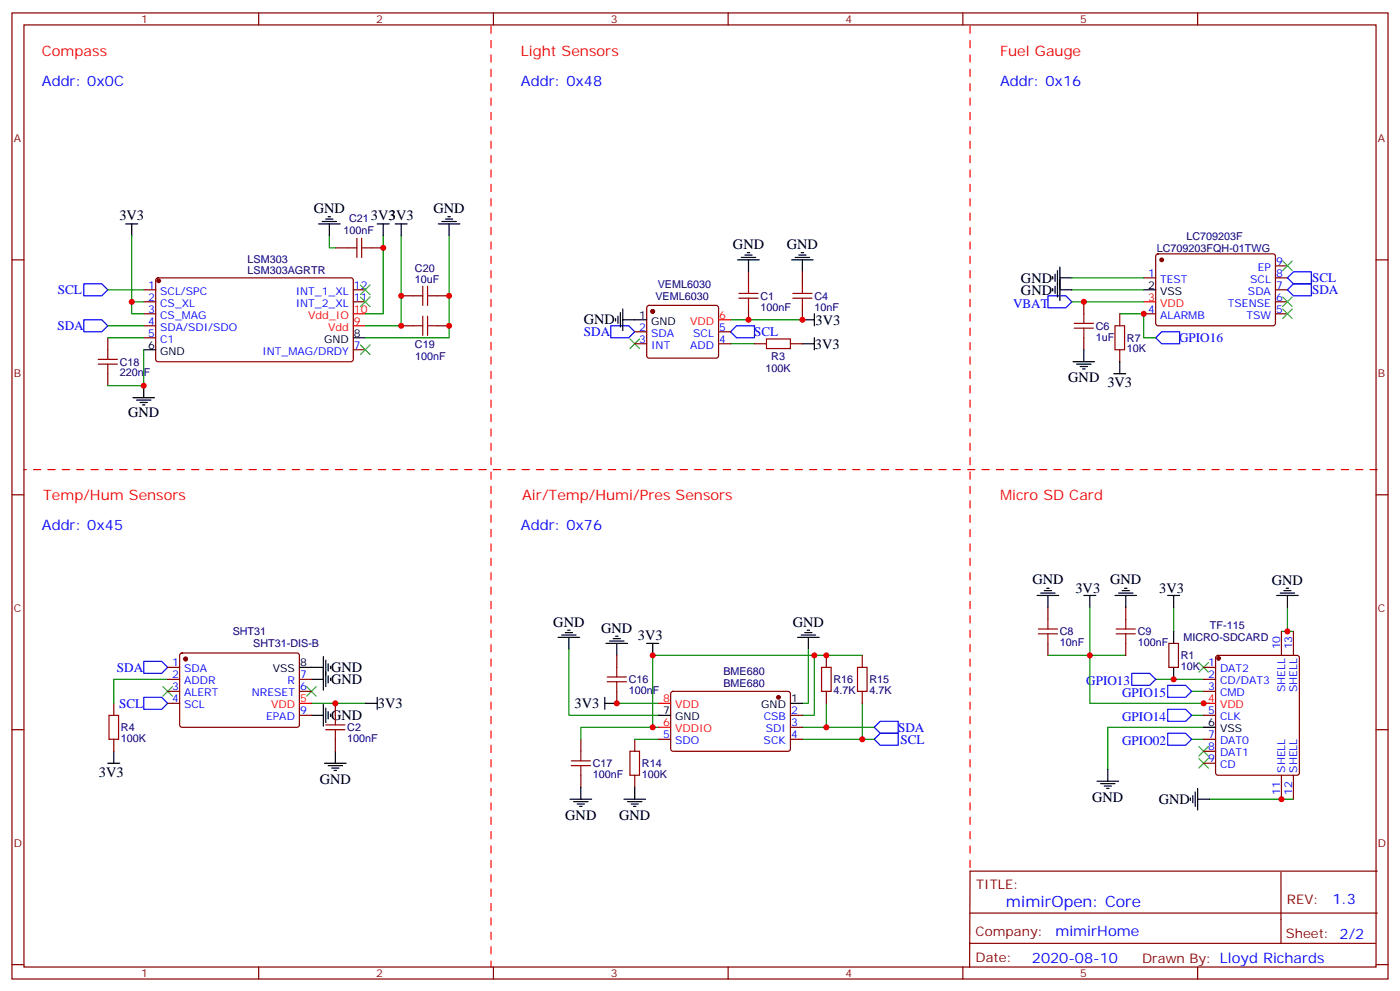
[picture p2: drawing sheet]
<svg xmlns="http://www.w3.org/2000/svg" width="412mm" height="292mm" viewBox="0 0 412 292" stroke-linecap="round" stroke-linejoin="round" font-family="sans-serif">
<g fill="none" stroke="#870000" stroke-width=".35">
<path d="M3.5 3.8h405.4v284.3h-405.4zM7.1 7.3h398.2v277.3h-398.2zM76.2 3.8v3.5M145.3 3.8v3.5M214.5 3.8v3.5M283.6 3.8v3.5M352.8 3.8v3.5M3.5 76.5h3.6M98.8 73h3.5M109.4 73h3.5M340.7 74.9l.4-.2 34.2 .1 .4 .6-.1 20.1-.6 .4-34.1-.1-.5-.6v-19.8zM375.7 78.2h3.5"/>
<path d="M405.3 76.5h3.6M31.7 99.4v3.5M42.3 85.3h3.6M42.3 88.8h3.6M42.3 92.4h3.6M42.3 95.9h3.6M42.3 99.4h3.6M46.1 82l.5-.2h57l.5 .7-.1 23.5-.6 .5-57.1-.1-.4-.6v-23.3zM104.1 85.3h3.5M104.1 88.8h3.5M118.2 95.9h3.5M118.2 87.1h3.5"/>
<path d="M128.8 95.9h3.5M128.8 87.1h3.5M187 97.6h3.5M190.7 90.1l.5-.2h19.8l.5 .2 .2 .5-.1 14.4-.6 .4-20.1-.1-.4-.6v-14.1zM211.7 97.6h3.5M220.5 80v3.5M220.5 90.6v3.5M236.4 80v3.5M236.4 90.6v3.5M319.3 88.8v3.6M319.3 99.4v3.5M329.8 92.4v3.5"/>
<path d="M336.9 92.4h3.5M336.9 81.8h3.5M375.7 85.3h3.5M375.7 88.8h3.5M375.7 92.4h3.5M375.7 81.8h3.5M31.7 110v3.5M104.1 102.9h3.5M187 101.2h3.5M211.7 101.2h3.5M222.2 101.2h3.6M232.8 101.2h3.6"/>
<path d="M329.8 102.9v3.6M3.5 145.6h3.6M405.3 145.6h3.6M308.7 178.8v3.5M331.6 178.8v3.5M49.4 196.4h3.5M49.4 200h3.5M53.2 192.4l.4-.2h34.2l.4 .7-.1 20.7-.6 .5-34.2-.1-.4-.6v-20.5zM88.2 200h3.5M181.7 192.9v3.5M243.4 192.9v3.5M254 192.9v3.5"/>
<path d="M308.7 189.4v3.5M331.6 189.4v3.5M344.3 189.4h2.8v7h-2.8zM354.5 196.4h3.6M354.5 200h3.6M358.3 193.1l.5-.2h23.3l.5 .2 .2 .5v33.9l-.3 .5-.4 .2h-23.3l-.5-.3-.2-.4v-33.9zM377.5 185.8v7.1M381 185.8v7.1M3.5 214.8h3.6M33.5 207v3.5M33.5 217.6v3.5M49.4 203.5h3.5"/>
<path d="M49.4 207h3.5M88.2 203.5h3.5M88.2 210.5h3.5M98.8 207v3.5M98.8 217.6v3.5M171.1 217.6v3.5M181.7 203.5v3.5M187 217.6v3.5M194 217.6h3.6M197.8 203.7l.5-.2h34.1l.4 .7v16.5l-.7 .4h-34.1l-.4-.7v-16.2zM232.8 210.5h3.6M232.8 217.6h3.6"/>
<path d="M232.8 214.1h3.6M243.4 203.5v3.5M254 203.5v3.5M354.5 203.5h3.6M354.5 210.5h3.6M354.5 217.6h3.6M405.3 214.8h3.6M171.1 228.2v3.5M187 228.2v3.5M354.5 221.1h3.6M354.5 224.6h3.6M377.5 228.2v7"/>
<path d="M381 228.2v7M377.3 256.8v20.9M405.7 256.4h-119.9l-.2 28.3M285.6 277.7h119.6M285.8 268.7h119.9M3.5 283.9h3.6M76.2 284.6v3.5M145.3 284.6v3.5M214.5 284.6v3.5M283.6 284.6v3.5M352.8 284.6v3.5M405.3 283.9h3.6"/>
</g>
<g fill="#870000" stroke="#870000" stroke-width=".35">
<circle cx="46.7" cy="82.7" r=".53"/>
<circle cx="54.7" cy="194" r=".53"/>
<circle cx="229.3" cy="205.2" r=".53"/>
<circle cx="192.3" cy="91.7" r=".53"/>
<circle cx="359" cy="193.8" r=".53"/>
<circle cx="342.2" cy="76.5" r=".53"/>
</g>
<g fill="none" stroke="#000" stroke-width=".35">
<path d="M37 65.9h3.6M38.8 65.9v3.5M93.8 65.9h6.4M94.9 65.2h4.2M96 64.5h2.1M96.7 63.8h.7M97 65.9v3.5M111.1 65.9h3.6M112.9 65.9v3.5M116.4 65.9h3.5M118.2 65.9v3.5M129.1 65.9h6.4"/>
<path d="M130.2 65.2h4.2M131.2 64.5h2.1M131.9 63.8h.7M132.3 65.9v3.5M217.3 76.5h6.4M218.4 75.8h4.2M219.4 75.1h2.1M220.1 74.4h.7M220.5 76.5v3.5M233.2 76.5h6.3M234.2 75.8h4.3M235.3 75.1h2.1"/>
<path d="M236 74.4h.7M236.4 76.5v3.5M311.5 79.7v7.7M312.2 78.6v9.9M104.1 99.4h3.5M181.3 93.8v.7M182 93.1v2.1M182.7 92v4.2M183.4 94.1h7.1M183.4 90.9v6.4M236.4 94.1h3.5M239.9 92.4v3.5"/>
<path d="M239.9 99.4v3.5M310.1 81.4v.7M310.1 84.9v.8M310.8 80.7v2.1M310.8 84.2v2.2M312.2 85.3h3.5M312.2 81.8h3.5M336.9 85.3h3.5M39.2 117.1h6.3M40.2 117.8h4.2M41.3 118.5h2.1M42 119.2h.7"/>
<path d="M42.3 102.9h3.6M42.3 113.5v3.6M236.4 101.2h3.5M316.1 106.5h6.3M317.1 107.2h4.3M318.2 107.9h2.1M318.9 108.6h.7M319.3 102.9v3.6M328.1 110h3.5M329.8 106.5v3.5M305.5 175.3h6.4M306.6 174.6h4.2"/>
<path d="M307.6 173.8h2.1M308.3 173.1h.7M308.7 175.3v3.5M319.3 175.3h3.5M321 175.3v3.5M328.4 175.3h6.4M329.5 174.6h4.2M330.6 173.8h2.1M331.3 173.1h.7M331.6 175.3v3.5M344 175.3h3.5M345.7 175.3v3.5"/>
<path d="M376.1 175.3h6.3M377.1 174.6h4.3M378.2 173.8h2.1M378.9 173.1h.7M379.2 175.3v3.5M88.2 196.4h7M91.7 200h3.5M95.2 193.3v9.8M96 194.3v7.8M96.7 195.4v2.1M96.7 198.9v2.1M97.4 196.1v.7"/>
<path d="M97.4 199.6v.7M164.4 187.6h6.3M165.5 186.9h4.2M166.5 186.2h2.1M167.2 185.5h.7M167.6 187.6v3.5M178.5 189.4h6.4M179.6 188.7h4.2M180.6 188h2.1M181.3 187.3h.7M181.7 189.4v3.5M190.5 189.4h3.5"/>
<path d="M192.3 189.4v3.5M234.9 187.6h6.4M236 186.9h4.2M237.1 186.2h2.1M237.8 185.5h.7M238.1 187.6v3.5M345.7 185.8v3.6M345.7 196.4v3.6M91.7 210.5h3.5M95.2 207.4v6.3M96 208.4v4.3M96.7 209.5v2.1"/>
<path d="M97.4 210.2v.7M107.6 207h3.5M111.1 205.2v3.6M178.2 207h3.5M178.2 205.2v3.6M194 210.5h3.6M232.8 207h3.6M354.5 214.1h3.6M31.7 224.6h3.6M33.5 221.1v3.5M95.6 224.6h6.4M96.7 225.4h4.2"/>
<path d="M97.7 226.1h2.1M98.4 226.8h.7M98.8 221.1v3.5M167.9 235.2h6.4M169 235.9h4.2M170 236.6h2.2M170.7 237.3h.7M171.1 231.7v3.5M183.8 235.2h6.3M184.9 235.9h4.2M185.9 236.6h2.1M186.6 237.3h.7"/>
<path d="M187 231.7v3.5M323.1 229.9h6.4M324.2 230.6h4.2M325.3 231.4h2.1M326 232.1h.7M326.3 226.4v3.5M350.7 234.9v.7M351.4 234.2v2.1M352.1 233.1v4.2M352.8 235.2h3.5M352.8 232.1v6.3"/>
</g>
<path d="M104.1 95.9h3.5M104.1 92.4h3.5M211.7 94.1h3.5M336.9 88.8h3.5M88.2 207h3.5M194 207h3.6M194 214.1h3.6M354.5 207h3.6" fill="none" stroke="#f00" stroke-width=".35"/>
<g fill="none" stroke="#a10000" stroke-width=".35">
<path d="M102.3 73h2.8M105.1 70.1v5.7M106.5 73h2.9M106.5 70.1v5.7M121.7 95.9h2.8M121.7 87.1h2.8M124.5 84.2v5.7M124.5 93.1v5.6M125.9 95.9h2.9M125.9 84.2v5.7M125.9 93.1v5.6M125.9 87.1h2.9"/>
<path d="M217.7 87.8h5.6M217.7 86.4h5.6M220.5 83.5v2.9M220.5 87.8v2.8M225.8 99.8h7v2.8h-7zM233.5 87.8h5.7M233.5 86.4h5.7M236.4 83.5v2.9M236.4 87.8v2.8M316.4 95.2h5.7M316.4 96.6h5.7M319.3 92.4v2.8"/>
<path d="M319.3 96.6v2.8M328.4 95.9h2.9v7h-2.9zM28.9 107.2h5.7M28.9 105.8h5.7M31.7 102.9v2.9M31.7 107.2v2.8M178.9 199.2h5.6M181.7 196.4v2.8M242 196.4h2.8v7.1h-2.8zM252.6 196.4h2.8v7.1h-2.8zM305.9 185.1h5.6M305.9 186.5h5.6"/>
<path d="M308.7 182.3v2.8M308.7 186.5v2.9M328.8 185.1h5.6M328.8 186.5h5.6M331.6 182.3v2.8M331.6 186.5v2.9M32.1 210.5h2.8v7.1h-2.8zM96 213.4h5.6M96 214.8h5.6M98.8 210.5v2.9M98.8 214.8v2.8M178.9 200.7h5.6"/>
<path d="M181.7 200.7v2.8M168.3 223.9h5.6M168.3 225.4h5.6M171.1 221.1v2.8M171.1 225.4v2.8M185.6 221.1h2.8v7.1h-2.8z"/>
</g>
<g fill="none" stroke="#00f" stroke-width=".35">
<path d="M24.7 83.5h5.3l1.7 1.8-1.7 1.8h-5.3zM24.7 94.1h5.3l1.7 1.8-1.7 1.7h-5.3zM179.9 95.9h5.3l1.8 1.7-1.8 1.8h-5.3zM215.2 97.6l1.8-1.7h5.2v3.5h-5.2zM308.7 87.1h5.3l1.7 1.7-1.7 1.8h-5.3zM342.2 97.6h5.3v3.6h-5.3l-1.8-1.8zM379.2 81.8l1.8-1.8h5.3v3.5h-5.3zM381 83.5h5.3v3.6h-5.3l-1.8-1.8zM42.3 194.7h5.3l1.8 1.7-1.8 1.8h-5.3zM333.4 198.2h5.3l1.7 1.8-1.7 1.7h-5.3zM42.3 205.2h5.3l1.8 1.8-1.8 1.8h-5.3zM259.3 215.8h5.3v3.6h-5.3l-1.8-1.8z"/>
<path d="M259.3 212.3h5.3v3.5h-5.3l-1.8-1.7zM344 215.8h5.2l1.8 1.8-1.8 1.8h-5.2zM344 208.8h5.2l1.8 1.7-1.8 1.8h-5.2zM344 201.7h5.2l1.8 1.8-1.8 1.7h-5.2z"/>
</g>
<g fill="none" stroke="#008700" stroke-width=".35">
<path d="M38.8 69.4v23h3.5M97 69.4v3.6h1.8M112.9 69.4v23h-5.3M118.2 69.4v26.5h-10.6M132.3 69.4v30h-24.7M31.7 95.9h10.6M31.7 85.3h10.6M31.7 99.4h10.6M38.8 88.8h3.5M215.2 94.1h21.2M315.7 85.3h21.2M315.7 88.8h21.2"/>
<path d="M315.7 81.8h21.2M329.8 92.4h7.1v7h3.5M42.3 102.9v10.6h-10.6M215.2 101.2h7M321 178.8v28.2h35.3M345.7 178.8v7M379.2 178.8v7h-1.7M49.4 200h-15.9v7M167.6 191.1v19.4h26.4M238.1 191.1v15.9h-1.7M239.9 192.9h14.1M308.7 192.9h22.9"/>
<path d="M340.4 200h14.1M379.2 185.8h1.8M91.7 207h15.9M181.7 207h12.3M187 217.6h7M194 214.1h-22.9v3.5M236.4 210.5h3.5v-17.6h-47.6v21.2M236.4 217.6h21.1M236.4 214.1h21.1M243.4 207v7.1M254 207v10.6M351 217.6h3.5"/>
<path d="M351 210.5h3.5M351 203.5h3.5M354.5 214.1h-28.2v12.3M356.3 235.2h24.7"/>
</g>
<g fill="none" stroke="#3c3" stroke-width=".35">
<path d="M377.8 76.8l2.8 2.9M380.6 76.8l-2.8 2.9M106.2 83.9l2.8 2.8M106.2 87.4l2.8 2.8M109 83.9l-2.8 2.8M109 87.4l-2.8 2.8M185.6 99.8l2.8 2.8M188.4 99.8l-2.8 2.8M377.8 87.4l2.8 2.8M377.8 90.9l2.8 2.9M380.6 87.4l-2.8 2.8M380.6 90.9l-2.8 2.9"/>
<path d="M106.2 101.5l2.8 2.9M109 101.5l-2.8 2.9M353.1 195l2.9 2.8M356 195l-2.9 2.8M48 202.1l2.8 2.8M50.8 202.1l-2.8 2.8M90.3 202.1l2.8 2.8M93.1 202.1l-2.8 2.8M353.1 219.7l2.9 2.8M356 219.7l-2.9 2.8M353.1 223.2l2.9 2.9M356 223.2l-2.9 2.9"/>
</g>
<path d="M144.6 7.7v276.9M285.8 7.7v248.7M405.7 138.2h-398.6" fill="none" stroke="#f00" stroke-width=".35" stroke-dasharray="2.1 2.1"/>
<g fill="#c00">
<circle cx="118.2" cy="95.9" r=".88"/>
<circle cx="118.2" cy="87.1" r=".88"/>
<circle cx="112.9" cy="73" r=".88"/>
<circle cx="42.3" cy="113.5" r=".88"/>
<circle cx="132.3" cy="87.1" r=".88"/>
<circle cx="132.3" cy="95.9" r=".88"/>
<circle cx="38.8" cy="88.8" r=".88"/>
<circle cx="254" cy="217.6" r=".88"/>
<circle cx="192.3" cy="192.9" r=".88"/>
<circle cx="220.5" cy="94.1" r=".88"/>
<circle cx="236.4" cy="94.1" r=".88"/>
<circle cx="181.7" cy="207" r=".88"/>
<circle cx="192.3" cy="214.1" r=".88"/>
<circle cx="243.4" cy="214.1" r=".88"/>
<circle cx="243.4" cy="192.9" r=".88"/>
<circle cx="239.9" cy="192.9" r=".88"/>
<circle cx="98.8" cy="207" r=".88"/>
<circle cx="377.5" cy="235.2" r=".88"/>
<circle cx="379.2" cy="185.8" r=".88"/>
<circle cx="321" cy="192.9" r=".88"/>
<circle cx="345.7" cy="200" r=".88"/>
<circle cx="354.5" cy="207" r=".88"/>
<circle cx="319.3" cy="88.8" r=".88"/>
<circle cx="336.9" cy="92.4" r=".88"/>
</g>
<text font-size="4.6" fill="#00f" x="296.3" y="267">mimirOpen: Core</text>
<g font-size="4.2" fill="#f00">
<text x="12.3" y="16.5">Compass</text>
<text x="153.5" y="16.5">Light Sensors</text>
<text x="294.6" y="16.5">Fuel Gauge</text>
<text x="12.7" y="147">Temp/Hum Sensors</text>
<text x="153.8" y="147">Air/Temp/Humi/Pres Sensors</text>
<text x="294.6" y="147">Micro SD Card</text>
</g>
<g font-size="4.2" fill="#00f">
<text x="12.3" y="25.3">Addr: 0x0C</text>
<text x="153.5" y="25.3">Addr: 0x48</text>
<text x="294.6" y="25.3">Addr: 0x16</text>
<text x="12.3" y="155.9">Addr: 0x45</text>
<text x="153.5" y="155.9">Addr: 0x76</text>
<text x="392.5" y="266">1.3</text>
<text x="310.9" y="275.6">mimirHome</text>
<text x="304" y="283.4">2020-08-10</text>
</g>
<g font-size="4.2">
<text x="35.2" y="64.7">3V3</text>
<text x="92.4" y="62.7">GND</text>
<text x="109.2" y="64.7">3V3V3</text>
<text x="127.7" y="62.7">GND</text>
<text x="215.9" y="73.2">GND</text>
<text x="231.8" y="73.4">GND</text>
<text x="300.7" y="83.2">GND</text>
<text x="300.7" y="86.7">GND</text>
<text x="172" y="95.5">GND</text>
<text x="240.2" y="95.5">3V3</text>
<text x="240.1" y="102.7">3V3</text>
<text x="314.7" y="112.5">GND</text>
<text x="326.2" y="113.9">3V3</text>
<text x="37.7" y="122.7">GND</text>
<text x="304.1" y="172">GND</text>
<text x="327" y="172">GND</text>
<text x="374.7" y="172.1">GND</text>
<text x="316.8" y="174.6">3V3</text>
<text x="341.5" y="174.6">3V3</text>
<text x="163" y="184.4">GND</text>
<text x="233.5" y="184.4">GND</text>
<text x="177.1" y="186.2">GND</text>
<text x="187.9" y="188.4">3V3</text>
<text x="97.5" y="197.9">GND</text>
<text x="97.5" y="201.4">GND</text>
<text x="111.3" y="208.4">3V3</text>
<text x="169.3" y="208.4">3V3</text>
<text x="97.5" y="212">GND</text>
<text x="29.2" y="228.6">3V3</text>
<text x="94.2" y="230.7">GND</text>
<text x="321.7" y="235.9">GND</text>
<text x="341.3" y="236.6">GND</text>
<text x="166.5" y="241.4">GND</text>
<text x="182.4" y="241.3">GND</text>
</g>
<g font-size="3.9" fill="#00f">
<text x="386.5" y="83">SCL</text>
<text x="17" y="86.6">SCL</text>
<text x="386.5" y="86.6">SDA</text>
<text x="298.4" y="90.7">VBAT</text>
<text x="16.9" y="97.1">SDA</text>
<text x="172" y="98.9">SDA</text>
<text x="222.2" y="98.9">SCL</text>
<text x="347.3" y="100.7">GPIO16</text>
<text x="34.4" y="197.7">SDA</text>
<text x="320" y="201.7">GPIO13</text>
<text x="35.1" y="208.2">SCL</text>
<text x="330.5" y="205.2">GPIO15</text>
<text x="264.6" y="215.3">SDA</text>
<text x="330.5" y="212.3">GPIO14</text>
<text x="265.2" y="218.9">SCL</text>
<text x="330.5" y="219.4">GPIO02</text>
</g>
<g font-size="3.9" fill="#800">
<text x="287.5" y="261.7">TITLE:</text>
<text x="379.1" y="266">REV:</text>
<text x="287.4" y="275.5">Company:</text>
<text x="378.7" y="276.2">Sheet: 2/2</text>
<text x="287.4" y="283.2">Date:</text>
<text x="336.4" y="283.3">Drawn By: Lloyd Richards</text>
</g>
<g font-size="3.2" fill="#800">
<text x="41.6" y="6.8">1</text>
<text x="110.8" y="6.8">2</text>
<text x="179.9" y="6.8">3</text>
<text x="249.1" y="6.8">4</text>
<text x="318.2" y="6.8">5</text>
<text x="4.1" y="41.9">A</text>
<text x="405.9" y="41.9">A</text>
<text x="4.1" y="111.1">B</text>
<text x="405.9" y="111.1">B</text>
<text x="4.1" y="180.2">C</text>
<text x="405.9" y="180.2">C</text>
<text x="4.1" y="249.3">D</text>
<text x="405.9" y="249.3">D</text>
<text x="41.6" y="287.6">1</text>
<text x="110.8" y="287.6">2</text>
<text x="179.9" y="287.6">3</text>
<text x="249.1" y="287.6">4</text>
<text x="318.2" y="287.6">5</text>
</g>
<g font-size="3.2" fill="#000080">
<text x="102.8" y="65.3">C21</text>
<text x="101.2" y="68.8">100nF</text>
<text x="349.5" y="70.6">LC709203F</text>
<text x="72.9" y="77.5">LSM303</text>
<text x="340.8" y="74.1">LC709203FQH-01TWG</text>
<text x="72.9" y="80.7">LSM303AGRTR</text>
<text x="122.2" y="83.2">10uF</text>
<text x="122.2" y="80.1">C20</text>
<text x="193.1" y="88.2">VEML6030</text>
<text x="193.7" y="84.7">VEML6030</text>
<text x="224" y="88.2">C1</text>
<text x="239.9" y="88.2">C4</text>
<text x="224" y="91.4">100nF</text>
<text x="239.9" y="91.4">10nF</text>
<text x="322.8" y="100.2">1uF</text>
<text x="322.8" y="97">C6</text>
<text x="332" y="100.6">R7</text>
<text x="35.3" y="107.6">C18</text>
<text x="122.2" y="102.4">C19</text>
<text x="122.3" y="105.9">100nF</text>
<text x="227.2" y="105.9">R3</text>
<text x="332" y="103.7">10K</text>
<text x="35.3" y="110.8">220nF</text>
<text x="225.5" y="109.4">100K</text>
<text x="356.4" y="185.3">TF-115</text>
<text x="68.5" y="187">SHT31</text>
<text x="74.6" y="190.4">SHT31-DIS-B</text>
<text x="312.2" y="190.2">10nF</text>
<text x="312.2" y="187">C8</text>
<text x="335.1" y="190.2">100nF</text>
<text x="335.1" y="187">C9</text>
<text x="348.6" y="188.8">MICRO-SDCARD</text>
<text x="347.8" y="197.3">10K</text>
<text x="347.8" y="194">R1</text>
<text x="185.2" y="201.1">C16</text>
<text x="213.1" y="202.1">BME680</text>
<text x="213.1" y="198.7">BME680</text>
<text x="245.5" y="201.1">R16</text>
<text x="256.1" y="201.1">R15</text>
<text x="185.2" y="204.3">100nF</text>
<text x="245.5" y="204.3">4.7K</text>
<text x="256.1" y="204.3">4.7K</text>
<text x="35.6" y="215.2">R4</text>
<text x="102.3" y="215.2">C2</text>
<text x="35.6" y="218.3">100K</text>
<text x="102.3" y="218.4">100nF</text>
<text x="174.6" y="225.8">C17</text>
<text x="189.1" y="225.8">R14</text>
<text x="174.6" y="229">100nF</text>
<text x="189.1" y="229">100K</text>
</g>
<g font-size="3.2" fill="#00f">
<text x="375.9" y="77.9">9</text>
<text x="338.2" y="81.4">1</text>
<text x="341.7" y="83.2">TEST</text>
<text x="368.3" y="83.2">SCL</text>
<text x="370.5" y="79.7">EP</text>
<text x="375.9" y="81.4">8</text>
<text x="43.7" y="84.9">1</text>
<text x="43.7" y="88.5">2</text>
<text x="47.2" y="86.7">SCL/SPC</text>
<text x="87.1" y="86.7">INT_1_XL</text>
<text x="104.2" y="88.5">11</text>
<text x="104.2" y="84.9">12</text>
<text x="367.6" y="86.7">SDA</text>
<text x="375.9" y="88.5">6</text>
<text x="375.9" y="84.9">7</text>
<text x="43.7" y="92">3</text>
<text x="43.7" y="95.5">4</text>
<text x="47.2" y="90.2">CS_XL</text>
<text x="47.2" y="93.8">CS_MAG</text>
<text x="87.1" y="90.2">INT_2_XL</text>
<text x="338.2" y="92">4</text>
<text x="341.7" y="93.8">ALARMB</text>
<text x="361.7" y="90.2">TSENSE</text>
<text x="367.1" y="93.8">TSW</text>
<text x="375.9" y="92">5</text>
<text x="43.7" y="99.1">5</text>
<text x="47.2" y="97.3">SDA/SDI/SDO</text>
<text x="47.2" y="100.8">C1</text>
<text x="188.3" y="97.3">2</text>
<text x="188.3" y="100.8">3</text>
<text x="191.8" y="99.1">SDA</text>
<text x="204.2" y="99.1">SCL</text>
<text x="211.8" y="100.8">4</text>
<text x="211.8" y="97.3">5</text>
<text x="77.3" y="104.4">INT_MAG/DRDY</text>
<text x="104.2" y="102.6">7</text>
<text x="191.8" y="102.6">INT</text>
<text x="203.3" y="102.6">ADD</text>
<text x="377.1" y="191.1" transform="rotate(-90 377.1 191.1)">10</text>
<text x="380.6" y="191.1" transform="rotate(-90 380.6 191.1)">13</text>
<text x="50.7" y="196.1">1</text>
<text x="54.2" y="197.8">SDA</text>
<text x="355.9" y="196.1">1</text>
<text x="359.4" y="197.8">DAT2</text>
<text x="50.7" y="199.6">2</text>
<text x="50.7" y="203.1">3</text>
<text x="54.2" y="201.4">ADDR</text>
<text x="84.7" y="201.4">R</text>
<text x="88.4" y="203.1">6</text>
<text x="88.4" y="199.6">7</text>
<text x="355.9" y="199.6">2</text>
<text x="355.9" y="203.1">3</text>
<text x="359.4" y="201.4">CD/DAT3</text>
<text x="378.5" y="203.7" transform="rotate(-90 378.5 203.7)">SHELL</text>
<text x="382.1" y="203.7" transform="rotate(-90 382.1 203.7)">SHELL</text>
<text x="50.7" y="206.7">4</text>
<text x="54.2" y="204.9">ALERT</text>
<text x="54.2" y="208.4">SCL</text>
<text x="74.2" y="204.9">NRESET</text>
<text x="359.4" y="204.9">CMD</text>
<text x="78.4" y="211.9">EPAD</text>
<text x="88.4" y="210.2">9</text>
<text x="225" y="211.9">CSB</text>
<text x="225.6" y="215.5">SDI</text>
<text x="233" y="213.7">3</text>
<text x="233" y="210.2">2</text>
<text x="355.9" y="210.2">5</text>
<text x="359.4" y="211.9">CLK</text>
<text x="195.4" y="217.2">5</text>
<text x="198.9" y="219">SDO</text>
<text x="224.9" y="219">SCK</text>
<text x="233" y="217.2">4</text>
<text x="355.9" y="217.2">7</text>
<text x="355.9" y="220.8">8</text>
<text x="359.4" y="219">DAT0</text>
<text x="355.9" y="224.3">9</text>
<text x="359.4" y="222.5">DAT1</text>
<text x="359.4" y="226.1">CD</text>
<text x="378.5" y="227.5" transform="rotate(-90 378.5 227.5)">SHELL</text>
<text x="382.1" y="227.5" transform="rotate(-90 382.1 227.5)">SHELL</text>
<text x="377.1" y="234" transform="rotate(-90 377.1 234)">11</text>
<text x="380.6" y="234" transform="rotate(-90 380.6 234)">12</text>
</g>
<g font-size="3.2">
<text x="338.2" y="84.9">2</text>
<text x="341.7" y="86.7">VSS</text>
<text x="188.3" y="93.8">1</text>
<text x="191.8" y="95.5">GND</text>
<text x="95.5" y="100.8">GND</text>
<text x="104.2" y="99.1">8</text>
<text x="43.7" y="102.6">6</text>
<text x="47.2" y="104.4">GND</text>
<text x="80.4" y="197.8">VSS</text>
<text x="88.4" y="196.1">8</text>
<text x="224.2" y="208.4">GND</text>
<text x="233" y="206.7">1</text>
<text x="195.4" y="210.2">7</text>
<text x="198.9" y="211.9">GND</text>
<text x="355.9" y="213.7">6</text>
<text x="359.4" y="215.5">VSS</text>
</g>
<g font-size="3.2" fill="#f00">
<text x="338.2" y="88.5">3</text>
<text x="90.8" y="93.8">Vdd_IO</text>
<text x="104.2" y="95.5">9</text>
<text x="104.2" y="92">10</text>
<text x="203.3" y="95.5">VDD</text>
<text x="211.8" y="93.8">6</text>
<text x="341.7" y="90.2">VDD</text>
<text x="96.6" y="97.3">Vdd</text>
<text x="79.8" y="208.4">VDD</text>
<text x="88.4" y="206.7">5</text>
<text x="195.4" y="206.7">8</text>
<text x="198.9" y="208.4">VDD</text>
<text x="355.9" y="206.7">4</text>
<text x="359.4" y="208.4">VDD</text>
<text x="195.4" y="213.7">6</text>
<text x="198.9" y="215.5">VDDIO</text>
</g>
</svg>
